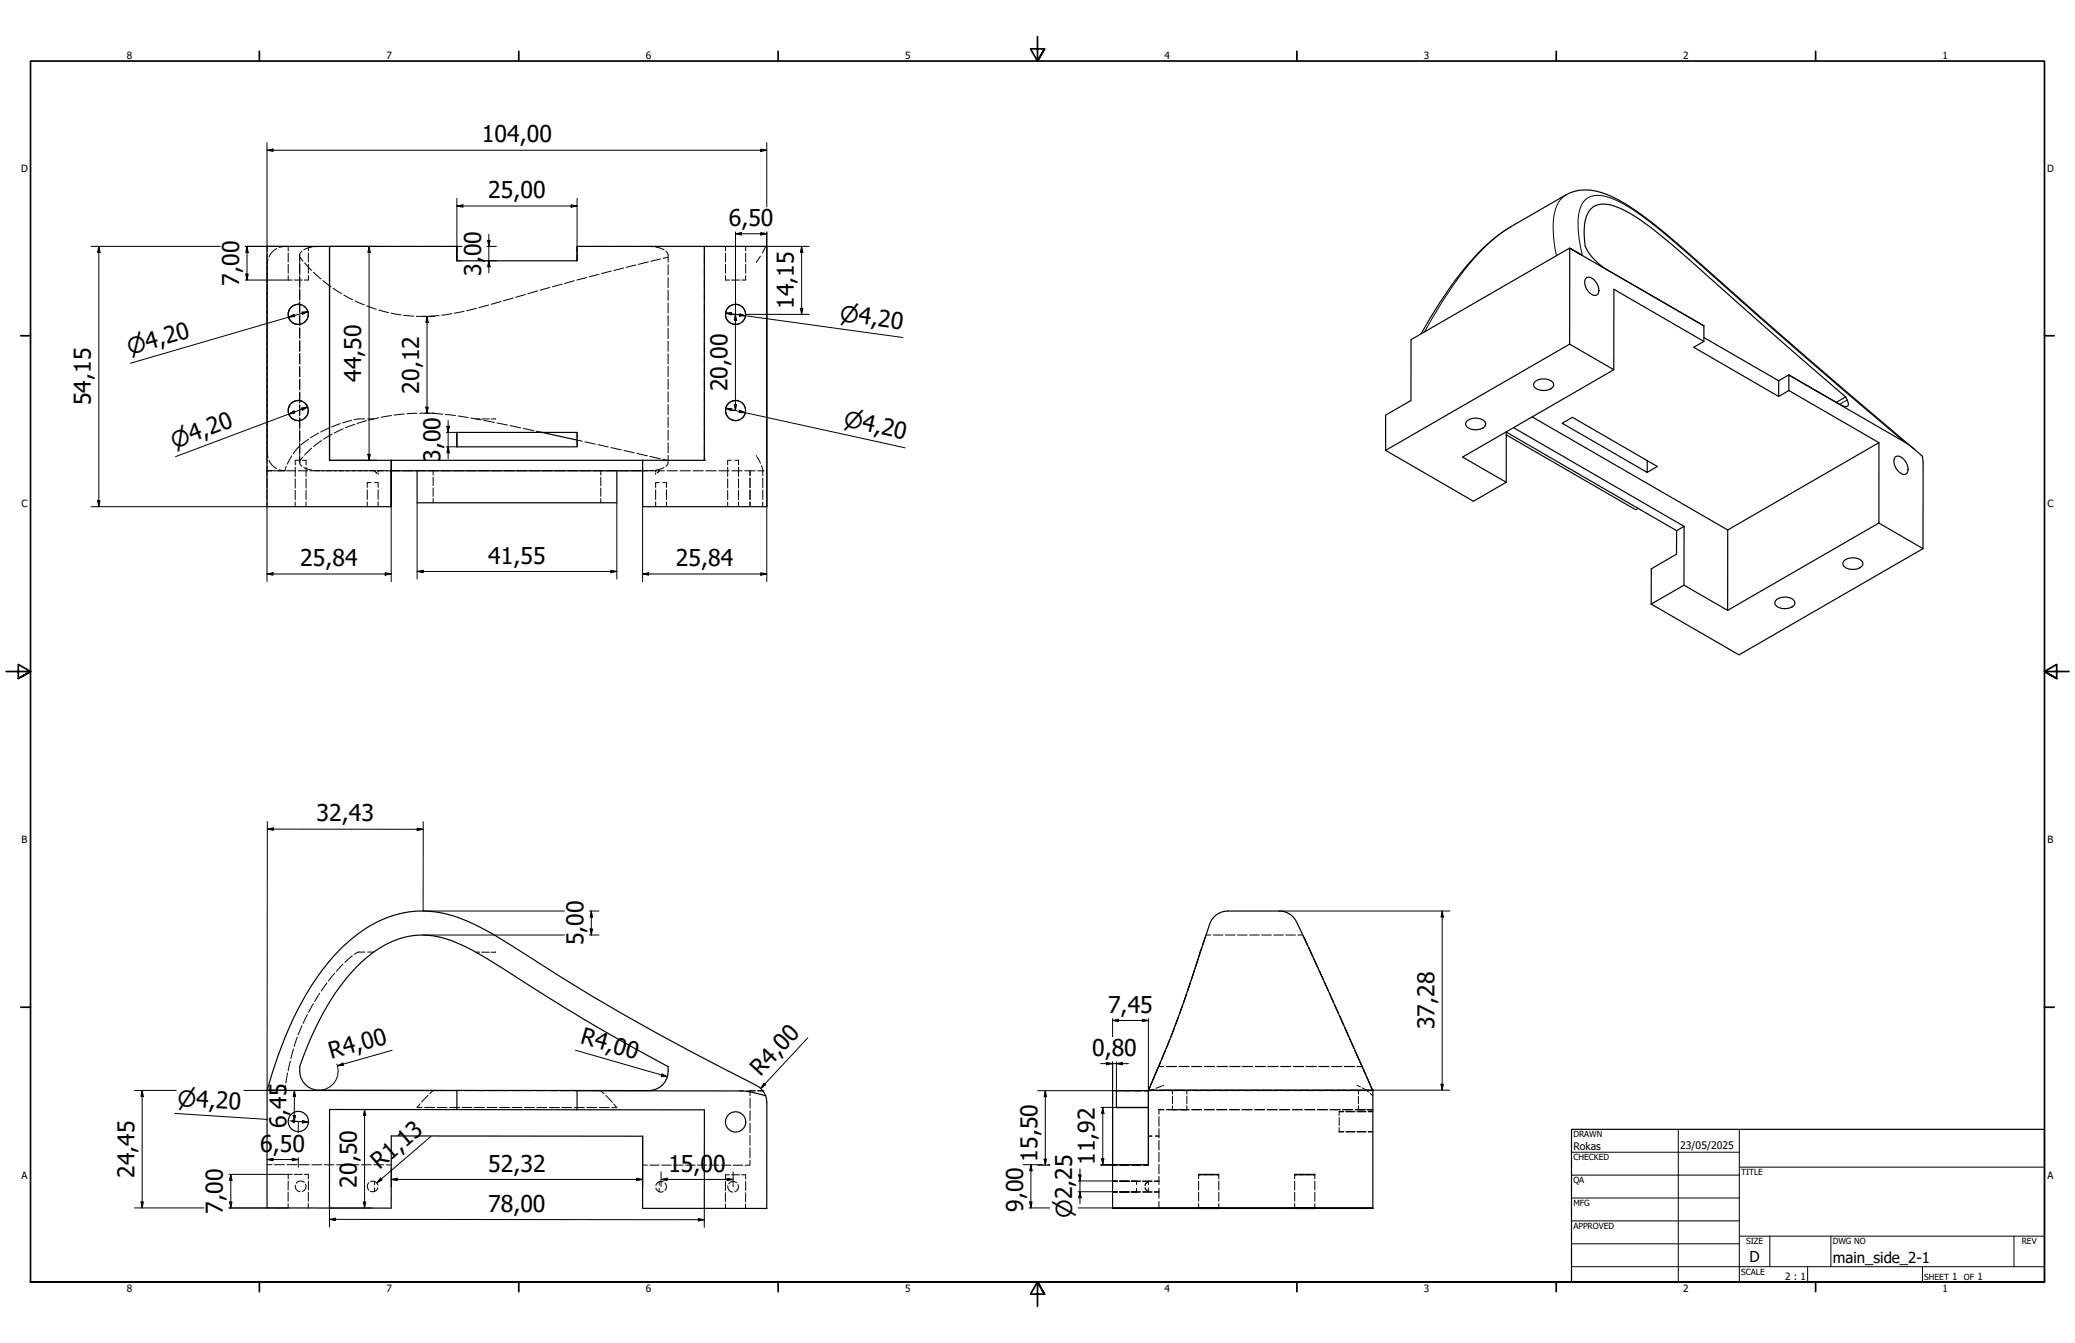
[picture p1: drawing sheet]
<svg xmlns="http://www.w3.org/2000/svg" width="864mm" height="559mm" viewBox="0 0 864 559" stroke-linecap="round" stroke-linejoin="round" font-family="sans-serif">
<!-- layer: Hidden (ISO) -->
<g fill="none" stroke="#000" stroke-width=".42">
<path d="M111.2 102.6v2M111.2 105.7v4.1M111.2 110.8v4.2M111.2 116v4.2M111.2 113.5v4.1M111.2 118.7v4.1M111.2 102.6h3M111.5 108l-.3 4.4M115.1 103.4a6.7 6.7 0 0 0-3.1 3.5M115.6 102.6h3l-2.4 .4M119.9 102.5v1.9M119.9 105.3v3.7"/>
<path d="M119.9 110v3.7M119.9 114.7v1.8h1.7M122.5 116.5h3.3M124.7 109.4v5M124.7 114.8v4.9M124.7 107l1.4 1.6M125.6 104.5l-.9 1.6v3M126.8 109.4l2.8 3.1M128.3 102.5v1.9M128.3 105.3v3.7M128.3 110v3.7M128.3 114.7v1.8h-1.6"/>
<path d="M129.9 102.8l-3.5 1.2M130.4 113.2l3.2 2.9M134.4 116.8l3.3 2.5M134.8 102.6l-4 .1M135.9 102.6h4.2M138.6 119.9l3.6 2.3M141.1 102.6h4.2M146.3 102.6h4.2M151.5 102.6h4.2M156.7 102.6h4.2M162 102.6h4.2M167.2 102.6h4.2"/>
<path d="M172.4 102.6h4.2M177.6 102.6h4.2M182.8 102.6h4.2M188.1 102.6h2M228.8 119.6l-4 1.2M234 118.2l-4.1 1.1M239.1 116.8l-4.1 1.1M240.2 106.1v2.4M242.1 102.6h-1.9v2.4M243.2 102.6h3.9M244.2 115.5l-4.1 1M248.1 102.6h4"/>
<path d="M249.3 114.1l-4.1 1.1M253.1 102.6h4M254.4 112.8l-4.1 1M258.1 102.6h4M259.5 111.5l-4.1 1M263.1 102.6h4M264.7 110.2l-4.1 1.1M268 102.6l3.9 .1M269.8 109l-4.1 1M272.9 102.8l3.5 1.2M275 107.7l-4.1 1M277.2 104.5l.7 .9 .2 1"/>
<path d="M278.1 106.7v2.4M278.1 110.2v4.2M278.1 115.5v4.2M278.1 107l-2.1 .5M293.2 102.5v2.1M293.2 105.7v4.2M293.2 110.9v4.2M293.2 116.1v4.2M301.9 102.5v1.9M301.9 105.3v3.7M301.9 110v3.7M301.9 114.7v1.8h1.7"/>
<path d="M304.5 116.5h3.3M310.3 102.5v1.9M310.3 105.3v3.7M310.3 110v3.7M310.3 114.7v1.8h-1.6M316.5 106.6l-1.7 2.5M318.7 102.5l-1.4 2.8M111.2 121.2v4.2M111.2 126.4v4.2M111.2 131.6v4.1M111.2 136.8v4.1M111.2 123.8v4.2"/>
<path d="M111.2 129v4.2M111.2 134.2v4.2M111.2 139.4v4.1M124.1 126.6l1.7 .4M124.7 120.2v4.8M124.7 125.6v4.6M124.7 131v4.5M124.7 136.3v4.5M125.8 134.6l-1.7 .4M126.6 127.4a3.9 3.9 0 0 1 1.7 3M128.3 131.3a3.8 3.8 0 0 1-1.7 2.9M143.1 122.8l3.7 1.9"/>
<path d="M147.7 125.2l3.9 1.7M152.6 127.3l4 1.4M157.6 129l4.1 1.1M162.8 130.3l4.1 .7M168 131.2l4.2 .4M173.2 131.6h4.3M182.7 131.3l-4.2 .3M188 130.5l-4.2 .7M193.2 129.5l-4.2 .9M198.3 128.3l-4.1 1M203.4 126.9l-4 1.1M208.5 125.4l-4.1 1.2"/>
<path d="M213.6 124l-4.1 1.2M218.7 122.5l-4.1 1.2M223.8 121l-4.1 1.2M278.1 120.8v4.2M278.1 126v4.3M278.1 131.3v4.3M278.1 136.6v4.3M293.2 121.4v4.2M293.2 126.6v4.2M293.2 131.8v4.2M293.2 137.1v4.2M306.1 126.6l1.7 .4"/>
<path d="M307.8 134.6l-1.7 .4M308.6 127.4a4.1 4.1 0 0 1 1.7 3M310.3 131.3a4 4 0 0 1-1.7 2.9M111.2 142v4.1M111.2 147.1v4.2M111.2 152.3v4.2M111.2 157.5v4.1M111.2 144.6v4.1M111.2 149.8v4.1M111.2 154.9v4.2M124.7 141.7v4.4M124.7 147.1v4.3"/>
<path d="M124.7 152.5v4.3M124.7 157.8v4.4M278.1 141.9v4.3M278.1 147.2v4.2M278.1 152.5v4.2M278.1 157.8v4.2M293.2 142.3v4.2M293.2 147.5v4.2M293.2 152.8v4.2M293.2 158v4.2M111.2 162.7v4.1M111.2 167.9v4.1"/>
<path d="M111.2 173.1v4.1M111.2 178.3v4.1M111.2 160.1v4.2M111.2 165.3v4.1M111.2 170.5v4.1M111.2 175.6v4.2M124.1 166.6l1.7 .4M124.7 163.1v4.5M124.7 168.4v4.6M124.7 173.7v4.7M124.7 179v4.8M125.8 174.6l-1.7 .4"/>
<path d="M126.6 167.4a3.8 3.8 0 0 1 1.7 3M128.3 171.2a3.9 3.9 0 0 1-1.7 3M137.1 178.1l-3.6 1.6M141.6 176.3l-3.6 1.4M142.8 178.4l-3.7 1.8M146.4 174.9l-3.8 1.1M147.6 176.6l-3.8 1.4M151.8 174.3l-4.5 .4M152.5 175l-3.9 1.2M153 174.3h2.5M155.5 174.3l-2 .5M157.6 173.8l-2.1 .5"/>
<path d="M162.9 172.9l-4.2 .7M168.2 172.2l-4.2 .5M173.6 171.9l-4.3 .3M174.6 171.9l4.3 .1M180 172l4.3 .3M185.3 172.4l4.3 .5M190.6 173.1l4.3 .6M195.9 173.9l2.1 .4M198 174.3h1.7M198 174.3l2.2 .4M200.4 174.3h3.3M201.4 174.9l4.3 .9"/>
<path d="M204.5 174.3h1.7M206.8 176l4.4 .9M212.3 177.1l4.4 .9M217.8 178.3l4.3 .9M223.2 179.4l2.2 .5M240.2 179.9v2.4M278.1 163.1v4.2M278.1 168.3v4.3M278.1 173.6v4.3M278.1 178.9v4.3M293.2 163.2v4.2M293.2 168.5v4.1"/>
<path d="M293.2 173.7v4.2M293.2 179v4.1M306.1 166.6l1.7 .4M307.8 174.6l-1.7 .4M308.6 167.4a4 4 0 0 1 1.7 3M310.3 171.2a4.1 4.1 0 0 1-1.7 3M111.1 198.9v4M111.2 195.9h1.9M111.2 183.4v4.2M111.2 188.6v4.2M111.2 193.8l-.1 4.1M111.2 186l.3 4.4"/>
<path d="M111.2 195.9h2.9M111.2 180.8v4.2M112 191.6a6.8 6.8 0 0 0 3.1 3.4M114.1 195.9h4M115.6 195.9h3M116.2 195.4l2.4 .5M119.1 195.9h4M119.2 194l-.6 1.9M121.5 189.6l-1.9 3.5M122.9 194.4v3.9M122.9 199.2v3.9M124.1 195.9h4"/>
<path d="M124.4 191.5h-1.5v1.9M124.5 185.8l-2.5 3M124.7 190.3l.2 2.8 .8 .9M124.7 189.5v2.4M124.7 184.3v4.9M125.9 191.5h1.5v1.9M126.1 190.1l-1.4 1.6M126.4 194.5l3.6 1.2M127.4 194.4v3.9M127.4 199.2v3.9M128.4 182.8l-3.1 2.3M129 195.9h4"/>
<path d="M129.7 186.5l-2.9 2.9M130.9 195.8l3.9 .1M132.6 180.2l-3.4 2M133.8 183.3l-3.3 2.5M134 195.9h4M135.9 195.9h4.2M138.2 180.7l-3.5 2M139 195.9h4M141.2 195.9h4.2M144 195.9h4M146.5 195.9h4.2M148.9 195.9h4"/>
<path d="M151.8 195.9h4.2M153.9 195.9h2.5M156.8 196.9l-.9-1 1 1M156.9 195.9h2.7M157 195.9h4.3M157.4 195.9v.5M157.4 196.9v.5M160.7 195.9h2.1M162.3 195.9h4.2M167.6 195.9h4.2M172.9 195.9h4.2M178.2 195.9h4.2"/>
<path d="M180.3 195.9v1.8M180.3 198.6v3.5M183.4 195.9h4.3M188.7 195.9h4.2M194 195.9h4.2M199.3 195.9h4.2M204.6 195.9h4.2M209.8 195.9h4.3M215.1 195.9h4.3M220.4 195.9h4.2M225.7 195.9h4.2M231 195.9h4.2"/>
<path d="M236.3 195.9h4.2M240.2 183.5v2.4M240.2 183.1l2.1 .5M241.5 195.9h4.2M243.4 183.8l4.4 1M246.8 195.9h4.2M248.8 185l4.4 1M250 195.9v1.8M250 198.6v3.5M252.1 195.9h4.2M254.2 186.2l4.4 1M257.4 195.9h4.2"/>
<path d="M259.7 187.4l4.3 1M262.6 195.9h4.3M265.1 188.7l4.3 1M267.4 198.9v4M267.5 191.5v1.5M267.5 194.5v1.4M269.6 195.9h-2.2v2M270.5 189.9l4.3 1M270.7 195.9h2.7M271.9 195.8l-4 .1M272.9 195.9v.5M272.9 196.9v.5"/>
<path d="M273.9 195.9h.5M274.4 195.9l-1 1zM274.4 195.9h2.1M275.9 191.1l2.2 .5M276.4 194.5l-3.6 1.2M277.6 195.9h4.3M278.1 192.2l-.2 .9-.8 .9M278.1 184.2v4.3M278.1 189.5v2.4M283 195.9h4.3M288.4 195.9h4.3M293.2 184.2v4.2"/>
<path d="M293.2 189.4v2.1M293.8 195.9h4.3M299.2 195.9h4.3M302.9 194.4v3.9M302.9 199.2v3.9M304.4 191.5h-1.5v1.9M304.6 195.9h4.3M305.9 191.5h1.5v1.9M307.4 194.4v3.9M307.4 199.2v3.9M310 195.9h2.2M312.1 195.9v2"/>
<path d="M312.1 198.9v4M312.2 195.9h2.1M314.8 189.5l.2 .4M315.2 190.3l1.3 2.4M315.3 195.9h2.2v2M316.9 193.7l.6 2.2M317.5 198.9v4M111.1 203.9v3.9M111.1 208.8v2M122.9 204v3.9M122.9 208.9v1.9M127.4 204v3.9"/>
<path d="M127.4 208.9v1.9M152.9 203.8v4M152.9 208.8v2M154.4 200.8h-1.5v2M155.9 200.8h1.5v2M157.4 203.8v4M157.4 208.8v2M180.3 203v3.6M180.3 207.4v1.8M250 203v3.6M250 207.4v1.8M267.4 203.9v3.9"/>
<path d="M267.4 208.8v2M272.9 203.8v4M272.9 208.8v2M274.4 200.8h-1.5v2M275.9 200.8h1.5v2M277.4 203.8v4M277.4 208.8v2M302.9 204v3.9M302.9 208.9v1.9M307.4 204v3.9M307.4 208.9v1.9M312.1 203.9v3.9"/>
<path d="M312.1 208.8v2M317.5 203.9v3.9M317.5 208.8v2M146.6 397.7l-3.1 2.7M151.8 396.1a4.6 4.6 0 0 0-4.3 1M153 396.1h2.5M198 396.2h1.7M200.4 396.2h3.3M206.2 396.1l-1.7 .1M498.6 399.1l-1.2 3.8M498.6 399l-1.2 3.9M499.5 396.1l-.6 2 .6-1.9"/>
<path d="M499.5 396.2h.1M499.6 396.1l-.1 .1M500.2 394.3l-.7 1.8M500.2 394.3l-.7 1.9M501.8 389.5l-1.3 3.8 1.3-3.8M501.9 389h2M505 389h4M510 389h4M515 389h4M520.1 389h4M525.1 389h4M530.1 389h4"/>
<path d="M535.2 389h4M540.2 389h2M542.4 389.5l1.8 3.8-1.8-3.8M546.4 398l-1.8-3.7 1.8 3.8M546.8 399l1.7 3.8M130.4 417.6l-2 3.6M133.1 413.2l-2.1 3.5M136.1 409l-2.4 3.4M139.3 405l-2.6 3.2M142.8 401.1l-2.9 3M492.2 418.3l-1.4 3.8M492.2 418.3l-1.3 3.8"/>
<path d="M493.9 413.5l-1.4 3.9 1.4-3.9M494.2 412.5l1.3-3.8-1.3 3.9M497.1 403.9l-1.3 3.9M497.1 403.9l-1.3 3.8M550.7 407.5l-1.7-3.7 1.7 3.8M552.8 412.3l-1.7-3.8 1.7 3.8M553.3 413.3l1.7 3.8M553.3 413.2l1.7 3.8M555.4 418l1.7 3.9-1.7-3.9M122.1 436.5l-1 3.9M123.7 431.6l-1.3 3.9M125.7 426.8l-1.6 3.8"/>
<path d="M127.9 422.1l-1.8 3.7M485 437.2l-1.6 3.8 1.6-3.7M486.9 432.5l-1.5 3.8 1.5-3.7M488.7 427.8l-1.4 3.8 1.4-3.8M489.1 426.8l1.4-3.7-1.4 3.8M557.5 422.8l1.7 3.8M557.6 422.7l1.7 3.8M559.6 427.6l1.8 3.8zM563.5 436.1l-1.7-3.7 1.7 3.8M118.8 451.6l-.2 2M119.7 446.5l-.7 4.1M120.8 441.5l-.9 4"/>
<path d="M174.8 459.3l-1.2 1.5h2.1M178.2 455.8l-2.7 2.7M180.3 453.8l-1.4 1.3M190.1 453.8h2.1M193.2 453.8h4M198.2 453.8h4M203.2 453.8h4M208.2 453.8h4M213.1 453.8h4.1M218.2 453.8h4M223.2 453.8h4M228.2 453.8h4"/>
<path d="M233.2 453.8h4M238.2 453.8h2M250 453.8l1.5 1.4M252.2 455.8l2.6 2.8M255.5 459.4l1.2 1.5h-2.1M308 453.9h1.4M310.8 453.9h3.5M312.2 457v4.1M314.3 453.8h-2.1v2.2M315.3 453.9h2.2M315.3 453.8h2.2M463.1 453.8h7.8"/>
<path d="M471 453.8h4.3M476 453.8h1.9M478 453.8h2.1M478 453.6v.2M478.7 452.2l-.7 1.6M478.7 452l-.7 1.6M480.1 453.2l-2.2 .7M480.4 448.2l-1.4 3.2M480.4 448l-1.4 3.2M481.1 453.8h4.1M481.1 453.6h-3.1M481.6 445l-.9 2.2"/>
<path d="M481.7 445.1l-1 2.3M482.2 443.8l2.1-.1h-2.1l-.3 .7M482.2 443.8l-.2 .7M482.7 453.6h5.2M483 441.9l-.8 1.9M483.6 451.9l-2.5 .9M484.3 451.6l-.4 .1M485.4 443.7h4.2M486.3 453.8h4.1M488 453.7v1.6M488 456.1v3.2M488.9 453.6h4.1"/>
<path d="M490.7 443.7h4.2M491.5 453.8h4.1M494 453.7v1.6M494 456.1v3.2M494.1 453.6h4.1M496 443.7h4.2M496.6 453.8h4.2M499.3 453.6h4.1M501.3 443.7h4.2M501.8 453.8h4.2M504.4 453.6h4.2M506.6 443.7h4.2"/>
<path d="M507 453.8h4.2M509.6 453.6h4.2M511.8 443.7h4.3M512.2 453.8h4.2M514.8 453.6h4.1M517.1 443.7h4.3M517.4 453.8h4.1M520 453.6h4.1M522.4 443.7h4.3M522.6 453.8h4.1M525.1 453.6h4.2M527.7 443.7h4.3"/>
<path d="M527.8 453.8h4.1M530.3 453.6h4.2M532.9 453.8h4.2M533 443.7h4.2M535.5 453.6h4.1M538.1 453.8h4.2M538.3 443.7h4.2M540.7 453.6h4.1M543.3 453.8h4.1M543.6 443.7h4.2M545.9 453.6h4.1M548.5 453.8h4.1"/>
<path d="M548.9 443.7h4.2M551.1 453.6h4.1M553.7 453.8h4.1M554.2 443.7h4.2M556.2 453.6h4.2M558.9 453.8h4.1M559.5 443.7h4.2M561.4 453.6h5.2M564.1 453.8h4.1M564.7 451.6l1.5 .6M565.4 453.7v1.6M565.4 456.1v3.2"/>
<path d="M565.6 440.9l-1.7-3.8 1.7 3.8M566 441.8l.9 1.9-2.1 .1M566 441.9l1.2 2.5M566.9 443.8l.3 .7M566.9 452.6l2.7 1.7M567.4 445.1l1.1 2.3M567.5 445l1 2.2M568.2 453.6h3.1M568.8 448.2l1.4 3.2M568.8 448l1.4 3.2M568.9 453.7h2.4M570.2 454.8l1.2 1.1"/>
<path d="M570.6 452.2l.7 1.6M570.6 452l.7 1.6M571.3 453.6v.1M571.3 453.7l.1 .1M176.7 460.8h4.2M181.9 460.8h4.2M187.1 460.8h4.2M192.3 460.8h4.2M197.5 460.8h4.1M202.7 460.8h4.1M207.9 460.8h4.2M213.1 460.8h4.1"/>
<path d="M218.3 460.8h4.1M223.5 460.8h4.1M228.7 460.8h4.1M233.9 460.8h4.1M239 460.8h4.2M244.2 460.8h4.2M249.4 460.8l4.2 .1M312.1 467.3v4.1M312.1 472.4v4.2M312.1 477.6v4.1M312.2 462.1l-.1 4.2M477.9 472.7h1.5"/>
<path d="M477.9 472.8h1.5M480.9 472.7h1.5M480.9 472.8h1.5M482.4 461.8h2M482.4 464.6v4M482.4 469.6v3.9M482.4 474.5v4M482.4 479.5v3.9M484.4 461.6h-2v2M485.5 461.6l4.9 .1M485.5 461.8h4.2M488 460.1v1.7h2.4"/>
<path d="M490.7 461.6h4.2M490.7 461.8h4.2M494 460.1v1.7h-2.4M496 461.6h4.1M496 461.8h4.1M501.2 461.6h4.2M501.2 461.8h4.2M506.4 461.6h4.2M506.4 461.8h4.2M511.7 461.6h4.2M511.7 461.8h4.2M516.9 461.6h4.2"/>
<path d="M516.9 461.8h4.2M522.1 461.6h4.2M522.1 461.8h4.2M527.4 461.6h4.2M527.4 461.8h4.2M532.6 461.6h4.2M532.6 461.8h4.2M537.8 461.6h4.2M537.8 461.8h4.2M543.1 461.6h4.2M543.1 461.8h4.2M548.3 461.6h4.2"/>
<path d="M548.3 461.8h4.2M553.5 461.6h4.2M553.5 461.8h4.2M557.4 465v3.3M557.4 469.2v1.8h1.8M557.4 470.8h1.8M557.4 462.6h1.8M558.8 461.6h4.2M558.8 461.8h4.2M559.2 462.4h-1.8v1.7M560.1 470.8h3.8M560.1 462.4h3.8"/>
<path d="M560.1 471h3.8M560.1 462.6h3.8M564 461.6h4.2M564 461.8h4.2M564.8 470.8h3.7M564.8 462.4h3.7M564.8 471h3.7M564.8 462.6h3.7M565.4 460.1v1.7M569 461.7h2.4M569 461.8h2.4M569.5 470.8h1.9"/>
<path d="M569.5 462.4h1.9M569.5 471h1.9M569.5 462.6h1.9M111.1 484.6h2.1M114.2 484.6h4.2M119.4 484.6h4.1M119.9 496.1v3.7M119.9 491.4v3.8M121.6 488.6h-1.7v1.9M122.4 488.6h3.4M122.9 493.1a2.27 2.27 0 0 0 2 2.8M124.6 484.6h4.1"/>
<path d="M126.6 491.9a2.28 2.28 0 0 0-3.3 .4M126.6 488.6h1.7v1.9M127.2 492.7a2.23 2.23 0 0 1-1.4 3.1M128.3 491.4v3.8M128.3 496.1v3.7M129.8 484.6h4.1M134.9 484.6h4.1M140.1 484.6h4.1M145.2 484.6h4.2M150.4 484.6h4.2M153.5 492.1a2.26 2.26 0 0 0 0 3.1M154.2 495.7l1.7 .1"/>
<path d="M155.6 484.6h4.1M155.9 491.6l.8 .4 .6 1.1M155.9 491.6h-1.7M155.9 491.6v1.4M155.9 494.3v1.5M157.3 494.2l-.6 1.1-.8 .5M160.8 484.7h2M267.4 484.8h2.1M270.4 484.8h4M273 494.3l.6 1.1 .8 .5M274.4 491.7l-.8 .5-.6 1.1M274.4 491.7h1.6"/>
<path d="M274.4 491.7v1.4M274.4 494.5v1.4M275.4 484.8h4M276 495.8l-1.6 .1M276.8 492.2a2.26 2.26 0 0 1 0 3.1M280.4 484.8h3.9M285.3 484.8h4M290.3 484.8h4M295.2 484.8h4M300.2 484.8h4M301.9 496.3v3.7M301.9 491.6v3.7"/>
<path d="M302.9 493.3a2.27 2.27 0 0 0 2 2.7M303.6 488.8h-1.7v1.9M304.4 488.8h3.4M305.2 484.8h3.9M306.6 492.1a2.24 2.24 0 0 0-3.3 .4M307.2 492.9a2.23 2.23 0 0 1-1.4 3M308.6 488.8h1.7v1.9M310.3 496.3v3.7M310.3 491.6v3.7M312.1 482.7v2.1h-1.9M463.1 484.8h1.9M463.1 484.7h1.9"/>
<path d="M463.1 496h1.9M463.1 491.4h1.9M463.1 495.9h1.9M465 491.5l-1.9 .1M465.9 496h4.1M465.9 491.4h4.1M465.9 495.9h4.1M466 484.8h4M466 484.7h4M470 491.5l-4.1 .1M470.8 491.6h3.8M470.8 496h3.8"/>
<path d="M470.8 491.4h3.8M470.8 495.9h3.8M471 484.8h4M471 484.7h4M473 494.4v1.5M473 491.4v1.5M473 496h.1M475.6 491.6h3.9M475.6 496h3.9M475.6 491.4h3.9M475.6 495.9h3.9M476 484.7h1.9"/>
<path d="M476 484.8h1.9M476.6 494.2l.7 1.2 .6 .4M476.6 494.3l.2 .6 1.1 1v-1.6M477.9 493v-1.4l-.6 .3-.7 1.2M477.9 491.7l-.6 .4-.7 1.2M477.9 484.8h-1.9M480.4 491.6h2M480.4 496h2M480.4 491.4h2M480.4 495.9h2M482.4 484.4v4M482.4 489.4v3.5"/>
<path d="M482.4 494.4v4.2M482.4 499.9v2.7M498.9 488.6v1.9M498.9 491.4v3.8M498.9 496.1v3.7M499.7 488.6h-.8h3.6M499.7 488.8h-.8h3.6M500.8 488.6h4.5M500.8 488.8h4.5M503.6 488.6h3.6h-.8M503.6 488.8h3.6h-.8M507.3 488.6v1.9"/>
<path d="M507.3 491.4v3.8M507.3 496.1v3.7M538.8 488.6v1.9M538.8 491.4v3.8M538.8 496.1v3.7M539.7 488.8h-.8h3.6M539.7 488.6h-.8h3.6M540.8 488.8h4.5M540.8 488.6h4.5M543.6 488.8h3.6h-.8M543.6 488.6h3.6h-.8M547.2 488.6v1.9"/>
<path d="M547.2 491.4v3.8M547.2 496.1v3.7M119.9 500.8v1.8M128.3 500.8v1.8M301.9 500.9v1.9M310.3 500.9v1.9M498.9 500.8v2M507.3 500.8v2M538.8 500.8v2M547.2 500.8v2"/>
</g>
<g fill="#000">
<circle cx="111.2" cy="102.6" r=".18"/>
<circle cx="111.2" cy="102.5" r=".18"/>
<circle cx="240.2" cy="102.6" r=".18"/>
<circle cx="240.2" cy="108.5" r=".18"/>
<circle cx="240.2" cy="102.5" r=".18"/>
<circle cx="124.1" cy="135" r=".18"/>
<circle cx="124.1" cy="126.6" r=".18"/>
<circle cx="306.1" cy="126.6" r=".18"/>
<circle cx="306.1" cy="135" r=".18"/>
<circle cx="124.1" cy="175" r=".18"/>
<circle cx="124.1" cy="166.6" r=".18"/>
<circle cx="240.2" cy="179.9" r=".18"/>
<circle cx="306.1" cy="166.6" r=".18"/>
<circle cx="306.1" cy="175" r=".18"/>
<circle cx="111.2" cy="195.9" r=".18"/>
<circle cx="240.2" cy="185.9" r=".18"/>
<circle cx="267.4" cy="195.9" r=".18"/>
<circle cx="293.1" cy="191.5" r=".18"/>
<circle cx="293.2" cy="191.5" r=".18"/>
<circle cx="317.5" cy="195.9" r=".18"/>
<circle cx="499.5" cy="396.1" r=".18"/>
<circle cx="317.5" cy="453.9" r=".18"/>
<circle cx="478" cy="453.6" r=".18"/>
<circle cx="571.3" cy="453.6" r=".18"/>
<circle cx="571.3" cy="453.7" r=".18"/>
<circle cx="571.3" cy="453.8" r=".18"/>
</g>
<!-- layer: Visible (ISO) -->
<g fill="none" stroke="#000" stroke-width=".49">
<path d="M190.1 102.5v6h50.1v-6h52.9M190.1 102.5h-52.9v89M190.1 102.5v6M293.1 102.5h26l.1 108.3h-51.8v-19.3M293.1 102.5v89h-25.7M653.3 103.2l-66 38.1-.1 25.4-10.5 6v14.7l76.6-44.2M653.3 103.3v39.9M658.5 106.3l-5.2-3.1 55.9 32.4-40.7-23.6a23.2 23.2 0 0 1-8.7-9.5 21.1 21.1 0 0 1 1.8-14.9 8.5 8.5 0 0 1 10.1-1.9 65.8 65.8 0 0 1 19.9 12.5l76.5 67M660.3 115.5a4.1 4.1 0 0 1 4.7 3.1 3.2 3.2 0 0 1-.7 4.3 4.9 4.9 0 0 1-4.7-5l.2-1.8zM124.1 126.6a4.2 4.2 0 0 0-4.2 4.2 4.2 4.2 0 0 0 4.2 4.2M306.1 126.6a4.2 4.2 0 0 0-4.2 4.2 4.2 4.2 0 0 0 4.2 4.2M591.4 139a151.5 151.5 0 0 1 26-35.9 61.7 61.7 0 0 1 11.6-8.9l22.8-13.2a19.1 19.1 0 0 1 16.7-.2 95.9 95.9 0 0 1 24.1 15.9l58.9 51.7 45.5 38.7"/>
<path d="M709.2 135.6v6.5l-4.3 2.4 35.4 20.5v-6.6M639.1 158.6a6.1 6.1 0 0 1 7.2 .5 1.75 1.75 0 0 1-.9 2.7 5.7 5.7 0 0 1-7-1.1l-.2-.7zM653.3 143.2l18.4 10.6M709.2 140.4l31.1 18 4.2-2.4M709.2 142.1l-37.5-21.7v33.4l-63 36.4 18.2 10.5-13.7 7.9-36.5-21.2M744.5 156l21.1 12.2a2.83 2.83 0 0 0 3.6 .4 5.3 5.3 0 0 0-1.1-3.4M744.5 156l48 27.8 3.9 2.8 3.6 3.2 .4 2.5-.1 36M744.5 156.1v6.4M124.1 166.6a4.2 4.2 0 0 0-4.2 4.2 4.2 4.2 0 0 0 4.2 4.2M190.1 179.9h50.1v6h-50.1zM190.1 179.9v6M225.4 179.9l14.8 3.2"/>
<path d="M306.1 166.6a4.2 4.2 0 0 0-4.2 4.2 4.2 4.2 0 0 0 4.2 4.2M610.8 174.9a5.9 5.9 0 0 1 7.2 .5 2.03 2.03 0 0 1 0 2.2 2.03 2.03 0 0 1-1.9 .9 5.5 5.5 0 0 1-6-1.5l.1-1.4zM626.9 179.7v21M626.9 179.8l70.9 41M629.9 177.9l71 41.1-3.1 1.8M637.7 173.5l81.4 47M744.5 162.5l-4.2 2.5M744.5 162.5l37.5 21.7M768.1 165.2l-3.9 2.2M137.1 191.5v-89h-26v108.3h51.7M137.1 191.5h25.7v19.3v-14.9M162.8 195.9h104.6"/>
<path d="M162.8 191.5h.1M173.6 195.9v13.3h83.1v-13.3M267.4 191.5h-104.6v4.4M626.9 180.9l53.9 31.2 1-.6M685.6 191.7v4.9l4.2-2.5-35.4-20.5-4.2 2.5 35.4 20.5M789 190a4 4 0 0 1 4.6 3.1 3.3 3.3 0 0 1-.6 4.2 5 5 0 0 1-4.8-4.9l.3-1.9zM700.9 219v24.5l18.1 10.5M782 217.6l18.3 10.7M697.8 220.8v9.8l-10.6 6.1v14.7l36.6 21.1 76.5-44.2M719.1 220.5l62.9-36.3v33.4l-63 36.4zM767.8 233.1a5.3 5.3 0 0 1 7.5 1.1 3.6 3.6 0 0 1-4.6 2.7 3.5 3.5 0 0 1-3.8-2.5zM700.9 243.5l-13.7 7.9"/>
<path d="M739.5 249.4a5.4 5.4 0 0 1 7.5 1.2 3.7 3.7 0 0 1-4.6 2.7 3.6 3.6 0 0 1-3.8-2.5zM111.2 453.7l-.1 48.9 51.7 .1v-30l104.7 .1-.1 30h25.7M111.2 453.6a148.5 148.5 0 0 1 22.9-50 59.7 59.7 0 0 1 29.7-22.7 42.9 42.9 0 0 1 30.9 2.4 161.7 161.7 0 0 1 24.9 14.4 1011 1011 0 0 0 96.4 54.7 8.1 8.1 0 0 1 3.2 6.4l-.1 44h-26M118.6 453.6l-7.4 .1h78.9M190.1 453.7l-57.3-.1a8.3 8.3 0 0 1-8.1-9.9 109.6 109.6 0 0 1 23.8-41.5 38.6 38.6 0 0 1 27.5-13.2 46.8 46.8 0 0 1 22.6 7.5l4.4 2.6a1087 1087 0 0 0 75.1 44.7 8.3 8.3 0 0 1-8 10l-29.9-.1M190.1 453.7l117.9 .2 5.5 .7 5.2 1.3M190.1 453.8v7.9M240.2 453.8v8l-50.1-.1M464.6 453.8h-1.5v30.8M477.9 453.7v30.9h-14.8v18h108.3M477.9 453.8h-13.3v7h13.3M478 453.6a612.2 612.2 0 0 0 24.4-65.8l.8-2.4a8.4 8.4 0 0 1 5.5-6l2.4-.3h21.3a9.3 9.3 0 0 1 8.4 6.9l9 19.5 21.5 48.1"/>
<path d="M478 453.6h93.3M478 453.6l-.1 .1M571.3 453.6l.1 49M190.1 461.7l-52.9-.1-.1 41M240.2 461.8h53l-.1 41M464.6 460.8l13.3 .1M463.1 502.7l108.3 .1M463.1 502.8h19.3M463.1 502.6v.1M482.4 502.6v.2M498.9 502.6h8.3zM498.9 502.8h8.3z"/>
<path d="M538.9 502.8h8.3zM538.9 502.6h8.3zM571.4 502.6l-89 .2M571.4 502.6l-108.3 .1"/>
<circle cx="124.1" cy="130.8" r="4.2"/>
<circle cx="306.1" cy="130.8" r="4.2"/>
<circle cx="124.1" cy="170.8" r="4.2"/>
<circle cx="306.1" cy="170.8" r="4.2"/>
<circle cx="124.2" cy="466.6" r="4.2"/>
<circle cx="306.2" cy="466.8" r="4.2"/>
</g>
<!-- layer: Visible Narrow (ISO) -->
<path d="M629 94.2a82.7 82.7 0 0 0-24.4 24.8l-4.1 6.2-7.7 12.9M651.8 81a12.7 12.7 0 0 0-5.3 10.4 47.6 47.6 0 0 0 1.3 15M658.5 106.3a43.2 43.2 0 0 1-1.3-17.9 7.9 7.9 0 0 1 10.9-6.7 48 48 0 0 1 15.9 8.6l12.3 9.9 48 42.3 48.2 41.3M768.8 166.4l-3.2 1.8" fill="none" stroke="#000" stroke-width=".42"/>
<!-- layer: Border (ANSI) -->
<g fill="none" stroke="#000" stroke-width=".71">
<path d="M431.8 15.2v10.2l-2.9-5.1h5.8l-2.9 5.1 2.9-5.1M107.9 21.3v4.1M215.9 21.3v4.1M323.8 21.3v4.1M539.8 21.3v4.1M647.7 21.3v4.1M755.6 21.3v4.1M8.6 139.7h4.1M850.9 139.7h4.1M2.5 279.4h10.2l-5.1-2.9v5.8l5.1-2.9-5.1 2.9M861.1 279.4h-10.2l5.1-2.9v5.8l-5.1-2.9 5.1 2.9M8.6 419.1h4.1"/>
<path d="M850.9 419.1h4.1M12.7 533.4v-508h838.2v508h-838.2h838.2M107.9 533.4v4.1M215.9 533.4v4.1M323.8 533.4v4.1M434.7 538.5l-2.9-5.1 2.9 5.1h-5.8l2.9-5.1v10.2M539.8 533.4v4.1M647.7 533.4v4.1M755.6 533.4v4.1"/>
</g>
<!-- layer: Title (ANSI) -->
<g fill="none" stroke="#000" stroke-width=".42">
<path d="M654 479.4h69.9M698.5 469.9v63.5M723.9 469.9v63.5M654 488.9h69.9M654 498.5h69.9M723.9 485.6h127M654 508h69.9M654 517.5h69.9M723.9 514.3h127M736.6 514.3v12.7M762 514.3v12.7M838.2 514.3v12.7"/>
<path d="M654 527h196.9M752.3 527v6.4M800.1 527v6.4"/>
</g>
<path d="M654 469.9h196.9v63.5h-196.9z" fill="none" stroke="#000" stroke-width=".49"/>
<!-- layer: Dimension (ISO) -->
<g fill="#000">
<path d="M111.1 62.5l2.5-.5v1zM316.6 62l2.5 .5-2.5 .5zM190.1 85.7l2.6-.5v1zM237.7 85.2l2.5 .5-2.5 .5zM306.1 97.3l2.5-.5v1zM316.6 96.8l2.5 .5-2.5 .5zM41.1 102.5l.5 2.5h-1zM102.3 114h1l-.5 2.5zM102.8 102.5l.5 2.5h-1zM153.6 102.5l.5 2.5h-1zM203 100h1l-.6 2.5zM203.4 108.5l.6 2.5h-1z"/>
<path d="M333.6 102.5l.6 2.5h-1.1zM120.1 132l2.2-1.2 .3 1zM125.6 129.9l2.6-.3-2.3 1.2zM177.7 131.7l.5 2.5h-1zM301.9 130.2l2.6-.1-.1 1zM306.1 130.8l.5 2.5h-1zM307.9 130.6l2.4 .8-2.6 .2zM333.1 128.3h1.1l-.6 2.5zM120.2 172.3l2.1-1.3 .4 .9zM125.5 169.8l2.6-.5-2.2 1.4zM177.2 169.4h1l-.5 2.5zM186 177.4h1l-.5 2.5z"/>
<path d="M302 169.9l2.6 .1-.3 .9zM305.6 168.3h1l-.5 2.5zM307.9 170.7l2.3 1h-2.5zM153.1 189h1l-.5 2.5zM186.5 185.9l.5 2.5h-1zM40.6 208.3h1l-.5 2.5zM111.1 238.8l2.5-.5v1zM160.3 238.3l2.5 .5-2.5 .5zM173.6 237.8l2.5-.5v1zM254.2 237.3l2.5 .5-2.5 .5zM267.4 238.8l2.5-.5v1zM316.6 238.3l2.5 .5-2.5 .5z"/>
<path d="M111.3 345l2.5-.5v1zM173.6 344.6l2.5 .5-2.5 .4zM245.6 386.5h1l-.5 2.5zM246.1 379.1l.5 2.5h-1zM600.2 379.1l.5 2.5h-1zM463.1 424.6l2.5-.5v1zM475.4 424.1l2.5 .5-2.5 .5zM59.2 453.7l.5 2.5h-1zM122.5 453.7l.5 2.5h-1zM140.4 443.5l2.3-1.2 .3 1zM275.5 446.8l2.2 1.2-2.5-.2zM318 450.7l.7 .7-2.1 1.5z"/>
<path d="M435 453.8l.5 2.5h-.9zM460.6 442.1l2.5 .5-2.5 .5zM464.6 442.6l2.5-.5v1zM599.7 451.1h1l-.5 2.5zM122 464.1h1l-.5 2.5zM119.9 466.3l2.6-.3-.1 1zM125.9 466.2l2.4 .7-2.5 .4zM151.7 461.6l.5 2.5h-1zM459 460.8l.5 2.5h-1zM96.1 488.6l.5 2.5h-1.1zM111.1 482.5l2.5-.5v1zM121.6 482l2.5 .5-2.5 .5z"/>
<path d="M158.4 490.2l.7 .7-2.3 1.3zM162.8 490.7l2.5-.5v1zM265 490.2l2.5 .5-2.5 .5zM275.1 490.7l2.5-.5v1zM302.6 490.2l2.5 .5-2.5 .5zM429 484.6l.5 2.5h-.9zM434.6 482.3h.9l-.5 2.5zM448.9 488.9h1.1l-.5 2.5zM449.5 495.9l.5 2.5h-1.1zM458.5 482.1h1l-.5 2.5zM58.7 500.1h1l-.5 2.5zM95.5 500.1h1.1l-.5 2.5z"/>
<path d="M137.1 507.4l2.5-.5v1zM151.2 500.1h1l-.5 2.5zM290.6 507l2.5 .5-2.5 .5zM428.6 500.1h.9l-.5 2.5z"/>
</g>
<g fill="none" stroke="#000" stroke-width=".42">
<path d="M111.1 59.3v43.2M319.1 59.3v26.8M111.1 62.5l2.5-.5v1zM111.1 62.5h208M316.6 62l2.5 .5-2.5 .5zM190.1 85.7l2.6-.5v1zM190.1 85.7h50.1M190.1 82.6v25.9h2.2M203.4 97.5v16M237.7 85.2l2.5 .5-2.5 .5zM240.2 82.6v25.9M306.1 97.3l2.5-.5v1z"/>
<path d="M306.1 96.5v74.3h-1.8M306.1 97.3h13M316.6 96.8l2.5 .5-2.5 .5zM319.1 96.5v6h17.7M38 102.5h53.7M41.1 102.5l.5 2.5h-1zM41.1 102.5v108.3M102.1 102.5h17.8M102.1 116.5h17.8M102.3 114h1l-.5 2.5zM102.8 102.5l.5 2.5h-1zM102.8 102.5v14"/>
<path d="M137.1 102.5h19.7M153.6 102.5l.5 2.5h-1zM153.6 102.5v89M190.1 102.5h2.2M202.7 102.5h3.9M202.7 108.5h3.9M203 100h1l-.6 2.5zM203.4 108.5l.6 2.5h-1zM333.6 102.5l.6 2.5h-1.1zM333.6 102.5v28.3M120.1 132l2.2-1.2 .3 1zM125.6 129.9l2.6-.3-2.3 1.2z"/>
<path d="M128.2 129.6l-74 21.6M176 131.7h4.9M177.7 131.7l.5 2.5h-1zM177.7 131.7v40.2M301.9 130.2l2.6-.1-.1 1zM301.9 130.2l73.9 10.2M304.3 130.8h3.6M306.1 130.8l.5 2.5h-1zM307.9 130.6l2.4 .8-2.6 .2zM310.3 130.8h26.5M333.1 128.3h1.1l-.6 2.5zM120.2 172.3l2.1-1.3 .4 .9z"/>
<path d="M125.5 169.8l2.6-.5-2.2 1.4zM128.1 169.3l-55 20.7M176.8 171.9h4.1M177.2 169.4h1l-.5 2.5zM185.8 179.9h4.3M186 177.4h1l-.5 2.5zM186.5 174.9v16M302 169.9l2.6 .1-.3 .9zM302 169.9l74.7 16.4M305.6 168.3h1l-.5 2.5zM307.9 170.7l2.3 1h-2.5zM137.1 191.5h19.7"/>
<path d="M153.1 189h1l-.5 2.5zM185.8 185.9h4.3M186.5 185.9l.5 2.5h-1zM38 210.8h73.1v31.2M40.6 208.3h1l-.5 2.5zM162.8 210.8v31.2M173.6 209.2v31.7M256.7 209.2v31.7M267.4 210.8v31.2M319.1 210.8v31.2M111.1 238.8l2.5-.5v1zM111.1 238.8h51.7"/>
<path d="M160.3 238.3l2.5 .5-2.5 .5zM173.6 237.8l2.5-.5v1zM173.6 237.8h83.1M254.2 237.3l2.5 .5-2.5 .5zM267.4 238.8l2.5-.5v1zM267.4 238.8h51.7M316.6 238.3l2.5 .5-2.5 .5zM111.3 345l2.5-.5v1zM111.3 341.8l-.1 111.9h-9.7M111.3 345l64.8 .1M173.6 344.6l2.5 .5-2.5 .4zM176.1 341.9v37.2h58.8"/>
<path d="M245.3 379.1h4M246.1 379.1l.5 2.5h-1zM246.1 379.1v9.9M532.4 379.1h71M600.2 379.1l.5 2.5h-1zM600.2 379.1v74.5M176 389h58.9M245.3 389h4M245.6 386.5h1l-.5 2.5zM163.2 437l-22.8 6.5M239.5 437l38.2 11M336.2 431.8l-19.6 21.1"/>
<path d="M463.1 424.6l2.5-.5v1zM463.1 423.8v7.6M463.1 424.6h14.8M475.4 424.1l2.5 .5-2.5 .5zM477.9 423.8v60.8M56 453.7h17.4M59.2 453.7l.5 2.5h-1zM59.2 453.7v48.9M122.5 453.7l.5 2.5h-1zM122.5 453.7v12.9M140.2 442.8a8 8 0 0 1-7.5 10.8M140.4 443.5l2.3-1.2 .3 1z"/>
<path d="M275.5 446.8l2.2 1.2-2.5-.2zM318 450.7l.7 .7-2.1 1.5zM431.9 453.8h31.2M435 453.8l.5 2.5h-.9zM435 453.8v31M458 442.6h11.7M460.6 442.1l2.5 .5-2.5 .5zM463.1 441.8v42.8h-4.9M464.6 442.6l2.5-.5v1zM464.6 441.8v12M571.3 453.6h32.1M599.7 451.1h1l-.5 2.5z"/>
<path d="M72.7 463.3l38.6 2.5M121.7 466.1l.8-.1-.1 1-.7-.2M121.7 466.5l6.6 .4M122 464.1h1l-.5 2.5zM122.3 466.6h1.8v4.7M125.9 466.2l2.4 .7-2.5 .4zM137.2 461.6h17.7M151.7 461.6l.5 2.5h-1zM151.7 461.6v41M179.4 472.8l-22.6 19.4M267.5 472.8v21.1M458.2 460.8h6.4"/>
<path d="M459 460.8l.5 2.5h-1zM459 460.8v23.8M95.3 488.6h24.6M96.1 488.6l.5 2.5h-1.1zM96.1 488.6v14M111.1 482.5l2.5-.5v1zM111.1 482.5h13M121.6 482l2.5 .5-2.5 .5zM124.1 481.7v3.9M158.4 490.2l.7 .7-2.3 1.3zM162.8 490.7l2.5-.5v1zM162.8 490.7h104.7"/>
<path d="M162.8 486v7.9M265 490.2l2.5 .5-2.5 .5zM275.1 490.7l2.5-.5v1zM275.1 490.7h30M275.1 487.6v6.2M302.6 490.2l2.5 .5-2.5 .5zM305.1 487.6v6.2M425.9 484.6h8.2M429 484.6l.5 2.5h-.9zM429 484.6v18M431.9 484.8h5M434.6 482.3h.9l-.5 2.5z"/>
<path d="M436 484.6h.9M448.7 491.4h14.4M448.7 495.9h14.4M448.9 488.9h1.1l-.5 2.5zM449.5 495.9l.5 2.5h-1.1zM449.5 486.4v14.5M458.2 484.8h4.9M458.5 482.1h1l-.5 2.5zM56 502.6h28.9M58.7 500.1h1l-.5 2.5zM95.3 502.6h24.6M95.3 502.6h15.8"/>
<path d="M95.5 500.1h1.1l-.5 2.5zM137.1 507.4l2.5-.5v1zM137.1 507.4l156 .1M151.2 500.1h1l-.5 2.5zM154.9 502.6h-17.8v7.9M290.6 507l2.5 .5-2.5 .5zM293.1 502.8v7.9M428.3 502.6h8.6M428.6 500.1h.9l-.5 2.5zM448.7 502.6h14.4"/>
</g>
<g font-size="9.6">
<text x="200.5" y="59.2">104,00</text>
<text x="203.2" y="82.5">25,00</text>
<text x="303.3" y="94">6,50</text>
<text x="200.2" y="106.7" transform="rotate(-90 200.2 106.7)">00</text>
<text x="99.6" y="118.9" transform="rotate(-90 99.6 118.9)">7,00</text>
<text x="200.2" y="114.9" transform="rotate(-90 200.2 114.9)">3,</text>
<text x="330.4" y="128.6" transform="rotate(-90 330.4 128.6)">14,15</text>
<text x="150.3" y="159" transform="rotate(-90 150.3 159)">44,50</text>
<text x="174.4" y="163.8" transform="rotate(-90 174.4 163.8)">20,12</text>
<text x="302.8" y="162.8" transform="rotate(-90 302.8 162.8)">20,00</text>
<text x="37.9" y="168.6" transform="rotate(-90 37.9 168.6)">54,15</text>
<text x="183.3" y="192.3" transform="rotate(-90 183.3 192.3)">3,00</text>
<text x="125" y="235.5">25,84</text>
<text x="203.2" y="234.5">41,55</text>
<text x="281.3" y="235.5">25,84</text>
<text x="131.7" y="341.7">32,43</text>
<text x="242.9" y="393.4" transform="rotate(-90 242.9 393.4)">5,00</text>
<text x="461.2" y="421.4">7,45</text>
<text x="597" y="428.3" transform="rotate(-90 597 428.3)">37,28</text>
<text x="241.1" y="434.1" transform="rotate(16 241.1 434.1)">R4,00</text>
<text x="137.9" y="440.8" transform="rotate(-16 137.9 440.8)">R4,00</text>
<text x="454.5" y="439.3">0,80</text>
<text x="316.5" y="448.2" transform="rotate(-47 316.5 448.2)">R4,00</text>
<text x="119.2" y="469.5" transform="rotate(-90 119.2 469.5)">6,45</text>
<text x="108.3" y="479.2">6</text>
<text x="113.6" y="479.2">,50</text>
<text x="148.5" y="483.6" transform="rotate(-90 148.5 483.6)">,50</text>
<text x="431.8" y="483.3" transform="rotate(-90 431.8 483.3)">15,50</text>
<text x="455.7" y="484.6" transform="rotate(-90 455.7 484.6)">11,92</text>
<text x="55.9" y="490.1" transform="rotate(-90 55.9 490.1)">24,45</text>
<text x="158" y="486.9" transform="rotate(-41 158 486.9)">R1,13</text>
<text x="203.2" y="487.5">52,32</text>
<text x="278.2" y="487.5">15,00</text>
<text x="148.5" y="494.1" transform="rotate(-90 148.5 494.1)">20</text>
<text x="92.8" y="505" transform="rotate(-90 92.8 505)">7,00</text>
<text x="203.2" y="504.2">78,00</text>
<text x="425.8" y="504.2" transform="rotate(-90 425.8 504.2)">9,00</text>
</g>
<g font-size="9.1">
<text x="349.2" y="133.5" transform="rotate(8 349.2 133.5)">⌀4,20</text>
<text x="54" y="147.8" transform="rotate(-16 54 147.8)">⌀4,20</text>
<text x="350.7" y="177.3" transform="rotate(12 350.7 177.3)">⌀4,20</text>
<text x="72.6" y="186.7" transform="rotate(-21 72.6 186.7)">⌀4,20</text>
<text x="73.7" y="460.1" transform="rotate(4 73.7 460.1)">⌀4,20</text>
<text x="446.2" y="506.9" transform="rotate(-90 446.2 506.9)">⌀2,25</text>
</g>
<g font-size="6.3">
<text x="728.1" y="524.9">D</text>
<text x="762.8" y="525.4">main_side_2-1</text>
</g>
<g font-size="4.3">
<text x="654.8" y="478.6">Rokas</text>
<text x="699.3" y="478">23/05/2025</text>
</g>
<g font-size="4.2">
<text x="52.8" y="24.4">8</text>
<text x="160.8" y="24.4">7</text>
<text x="268.7" y="24.4">6</text>
<text x="376.7" y="24.4">5</text>
<text x="484.6" y="24.4">4</text>
<text x="592.6" y="24.4">3</text>
<text x="700.5" y="24.4">2</text>
<text x="808.5" y="24.4">1</text>
<text x="8.7" y="71.4">D</text>
<text x="852" y="71.4">D</text>
<text x="8.9" y="211.1">C</text>
<text x="852.2" y="211.1">C</text>
<text x="8.9" y="350.8">B</text>
<text x="852.2" y="350.8">B</text>
<text x="8.9" y="490.5">A</text>
<text x="852.2" y="490.5">A</text>
<text x="742.9" y="532.6">2 : 1</text>
<text x="812.4" y="532.6">1</text>
<text x="823" y="532.6">1</text>
<text x="52.8" y="537.5">8</text>
<text x="160.8" y="537.5">7</text>
<text x="268.7" y="537.5">6</text>
<text x="376.7" y="537.5">5</text>
<text x="484.6" y="537.5">4</text>
<text x="592.6" y="537.5">3</text>
<text x="700.5" y="537.5">2</text>
<text x="808.5" y="537.5">1</text>
</g>
<g font-size="3.5">
<text x="654.8" y="473.2">DRAWN</text>
<text x="654.8" y="482.8">CHECKED</text>
<text x="724.7" y="488.9">TITLE</text>
<text x="654.8" y="492.3">QA</text>
<text x="654.8" y="501.8">MFG</text>
<text x="654.8" y="511.4">APPROVED</text>
<text x="726.7" y="517.7">SIZE</text>
<text x="762.8" y="517.7">DWG NO</text>
<text x="841.4" y="517.7">REV</text>
<text x="724.7" y="530.4">SCALE</text>
<text x="800.9" y="532.6">SHEET</text>
<text x="817.4" y="532.6">OF</text>
</g>
</svg>
